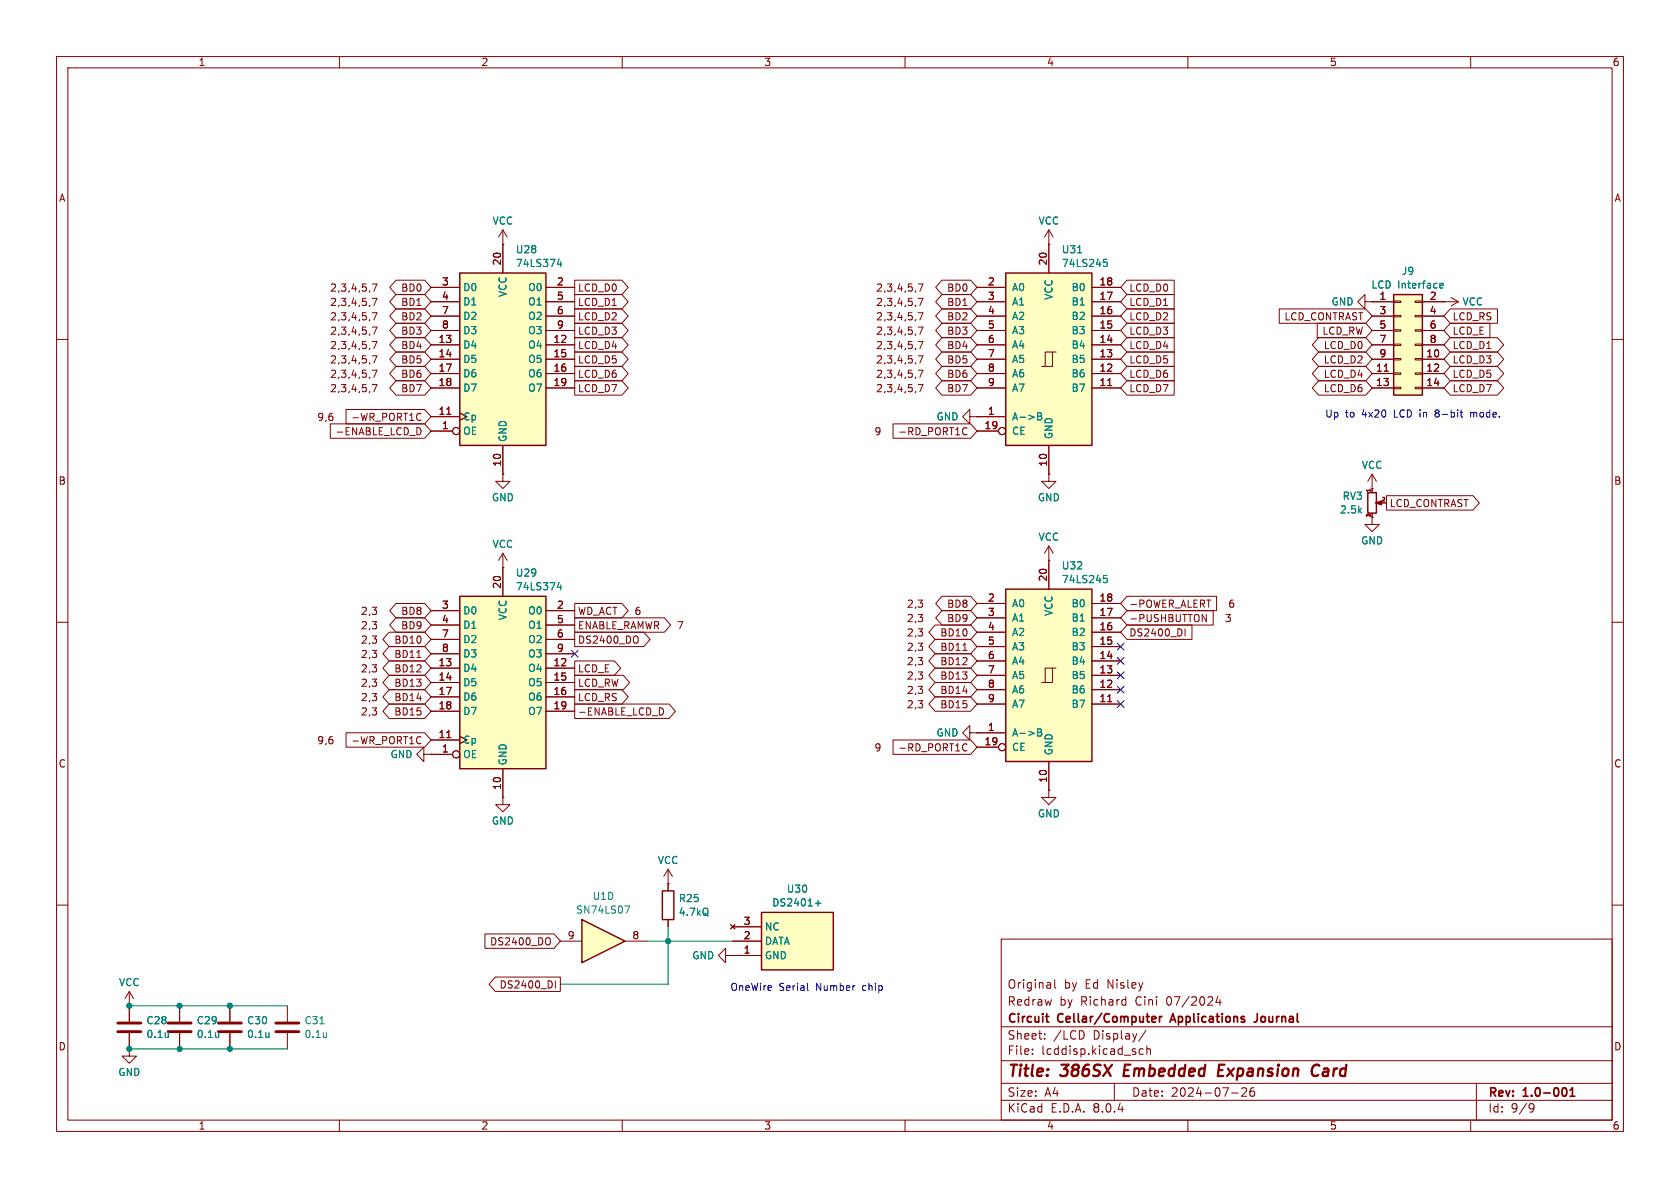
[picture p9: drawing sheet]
<svg xmlns="http://www.w3.org/2000/svg" width="297mm" height="210mm" viewBox="0 0 297 210" stroke-linecap="round" stroke-linejoin="round" font-family="sans-serif">
<g fill="none" stroke="#840000" stroke-width=".18">
<path d="M10 10h277v190h-277zM12 12h273v186h-273zM60 10v2M110 10v2M160 10v2M210 10v2M260 10v2M10 60h2M241.3 53.3v-1.2l-1.3 1.2 1.3 1.3v-1.3h1.3M242.6 53.3h.1M285 60h2M171.4 73.7v-1.3l-1.2 1.3 1.2 1.2v-1.2h1.3"/>
<path d="M172.7 73.7h.1M242.2 86.5v.4M242.6 86.4h.1M242.6 83.8l-.8 1.3M242.6 83.8v3.2M242.6 90.8v.6M242.6 83.8l.7 1.3M244.1 88.9h1M10 110h2M285 110h2M10 160h2M285 160h2"/>
<path d="M177 166h108v32h-108zM186.5 173.2v1.3l.2 .2M198.9 176.7l.1 .1M199 176.2v1.5M199 177.6l-.1 .1M215.3 176.1l-.3 1.1h.9M215.7 176.7v1M60 198v2M110 198v2M160 198v2M177 194.5h108M177 191.5h108"/>
<path d="M177 187.5h108M177 181.5h108M182.5 186.3v.1M182.5 185.5v.1M184.7 183.6v.1M184.7 182.8v.1M191.6 182.6v.7M197 191.5v3M202.1 185.5l-.4-.1-.3 .3v.4l.1 .2h.6M202.6 182.1l-1.3 2M202.7 185.5l.3-.1 .3 .1 .1 .9M202.7 184.9v1.5"/>
<path d="M210 198v2M217.7 193.2h1.2M220.3 192.4v.5l-.8 .9h.9M221.2 192.4a1.17 1.17 0 0 0-.1 1.3h.6l.1-.5-.3-.3h-.3l-.2 .3M260 198v2M261 191.5v6.5M270.6 195.1l.5 .1a.99 .99 0 0 1-.4 1.4h-.2M271.2 195.7l-.3 .3h-.3"/>
</g>
<path d="M184.8 179.7h.6M203.8 179.7l.5 .1v.2l-.7 .2M205 179.7v1M205.4 179.7l-.3 .1-.1 .2M207.3 179.2l-.5 1.5M222.3 179.2v1.1a.48 .48 0 0 1-.6 .4M185.3 180.7h.1M204.3 180.6l-.5 .1M207 180.3h.7M276.8 192.4l.2 .5-.2 .8M277.6 193.8h.8M277.6 192.7l.4-.4v1.5" fill="none" stroke="#840000" stroke-width=".3"/>
<path d="M198.9 188.2l-.3 2h1M215.4 189.2h.7M216.5 188.2h-.9l-.3 2h1M232 189.9a.67 .67 0 0 0 1 .1M233.2 188.4a.73 .73 0 0 0-1.1 .3" fill="none" stroke="#840000" stroke-width=".4"/>
<path d="M243.2 88.9l1-.4v.8l-1-.4h.3z" fill="#840000" stroke="#840000" stroke-width=".18"/>
<path d="M241.8 87.1h1.5v3.6h-1.5z" fill="none" stroke="#840000" stroke-width=".25"/>
<path d="M246.4 52.1h5.1v17.8h-5.1z" fill="#ffffc2"/>
<g fill="none" stroke="#840000" stroke-width=".18">
<path d="M185.4 43.2h.1M185.4 40.6l-.7 1.3M185.4 40.6v2.6M185.4 40.6l.8 1.3M242.6 53.3h3.8M242.6 55.9h3.8M242.6 58.4h3.8M246.4 58.3h1.2v.2h-1.2zM246.4 55.8h1.2v.2h-1.2zM246.4 53.2h1.2v.3h-1.2zM250.2 58.3h1.3v.2h-1.3zM250.2 55.8h1.3v.2h-1.3z"/>
<path d="M250.2 53.2h1.3v.3h-1.3zM251.5 53.3h6.3M251.5 55.9h3.8M251.5 58.4h3.8M255.3 53.3h.1M256.5 52.6l1.3 .7M257.8 53.3l-1.3 .8M242.6 63.5h3.8M242.6 66h3.8M242.6 68.6h3.8M242.6 61h3.8M244.7 65.6h.7"/>
<path d="M246.4 68.5h1.2v.2h-1.2zM246.4 65.9h1.2v.3h-1.2zM246.4 63.4h1.2v.2h-1.2zM246.4 60.8h1.2v.3h-1.2zM250.2 68.5h1.3v.2h-1.3zM250.2 65.9h1.3v.3h-1.3zM250.2 63.4h1.3v.2h-1.3zM250.2 60.8h1.3v.3h-1.3zM251.5 63.5h3.8M251.5 66h3.8M251.5 68.6h3.8M251.5 61h3.8"/>
</g>
<path d="M246.4 52.1h5.1v17.8h-5.1z" fill="none" stroke="#840000" stroke-width=".25"/>
<path d="M254.5 50.5l.6-.1v-.3h-.4l-.2 .2 .1 .6h.5" fill="none" stroke="#008484" stroke-width=".18"/>
<path d="M177.8 48.3h15.2v30.4h-15.2z" fill="#ffffc2"/>
<g fill="none" stroke="#840000" stroke-width=".18">
<path d="M172.7 58.4h5.1M172.7 55.9h5.1M172.7 53.3h5.1M172.7 50.8h5.1M185.4 43.2v5.1M193 58.4h5.1M193 55.9h5.1M193 53.3h5.1M193 50.8h5.1M172.7 73.7h5.1M172.7 68.6h5.1M172.7 66h5.1"/>
<path d="M172.7 63.5h5.1M172.7 61h5.1M172.7 76.2h3.8M185.4 78.7v5.1M186.1 62.2h-1.3v2.6M186.7 62.2h-.6v2.6h-2M193 68.6h5.1M193 66h5.1M193 63.5h5.1M193 61h5.1M195.8 68.2h.7"/>
<circle cx="177.2" cy="76.2" r=".63"/>
</g>
<path d="M177.8 48.3h15.2v30.4h-15.2z" fill="none" stroke="#840000" stroke-width=".25"/>
<path d="M190.5 44.7h.7M195.1 45.8h.6M195.2 46.3h.3l.3 .3-.2 .5h-.4M183.5 73h.4l.2 .2-.2 .4 .2 .1 .1 .3-.3 .2h-.4zM183.5 73.6h.4" fill="none" stroke="#008484" stroke-width=".18"/>
<path d="M81.3 48.3h15.2v30.4h-15.2z" fill="#ffffc2"/>
<path d="M81.3 48.3h15.2v30.4h-15.2z" fill="none" stroke="#840000" stroke-width=".25"/>
<g fill="none" stroke="#840000" stroke-width=".18">
<path d="M76.2 50.8h5.1M76.2 53.3h5.1M76.2 55.9h5.1M76.2 58.4h5.1M88.9 43.2v5.1M96.5 50.8h5.1M96.5 53.3h5.1M96.5 55.9h5.1M96.5 58.4h5.1M76.2 76.2h3.8M76.2 73.7h5.1M76.2 61h5.1"/>
<path d="M76.2 63.5h5.1M76.2 66h5.1M76.2 68.6h5.1M79 73.2h.7M88.9 78.7v5.1M96.5 61h5.1M96.5 63.5h5.1M96.5 66h5.1M96.5 68.6h5.1M88.9 83.8v1.3h1.3l-1.3 1.3-1.3-1.3h1.3M88.9 83.8h.1"/>
<circle cx="80.6" cy="76.2" r=".63"/>
</g>
<path d="M98.8 45.8l-.3 .9h.8M99.1 46.3v.8" fill="none" stroke="#008484" stroke-width=".18"/>
<path d="M102.9 162.6l7.6 3.8-7.6 3.8z" fill="#ffffc2"/>
<path d="M102.9 162.6l7.6 3.8-7.6 3.8z" fill="none" stroke="#840000" stroke-width=".25"/>
<g fill="none" stroke="#840000" stroke-width=".18">
<path d="M88.9 43.2h.1M88.9 40.6l-.8 1.3M88.9 40.6v2.6M88.9 40.6l.8 1.3M88.9 97.8v2.5M88.9 97.8l-.8 1.3M88.9 97.8l.8 1.3M185.4 99.1h.1M185.4 83.8v1.3h1.3l-1.3 1.3-1.3-1.3h1.3M185.4 83.8h.1M185.4 96.5l-.7 1.3M185.4 96.5v2.6"/>
<path d="M185.4 96.5l.8 1.3M242.6 91.4v1.3h1.2l-1.2 1.3-1.3-1.3h1.3M88.9 100.3h.1M31.7 177.8v2.8M40.6 177.8v2.8M50.8 177.8v2.8M99.1 166.4h3.8M110.5 166.4h3.8M31.7 182.6v2.8M40.6 182.6v2.8M50.8 182.6v2.8"/>
</g>
<path d="M110.5 160.1h.8l-.5 1.3M38.7 182.6v.8M38.7 183.3h-.1M47.5 182.6v.8M47.5 183.3h.1M56.6 181h.7M57.7 182.6v.8M57.7 183.3h-.1" fill="none" stroke="#008484" stroke-width=".18"/>
<path d="M29.7 182.4h4.1M29.7 180.8h4.1M38.6 182.4h4.1M38.6 180.8h4.1M48.8 182.4h4M48.8 180.8h4" fill="none" stroke="#840000" stroke-width=".51"/>
<path d="M177.8 104.1h15.2v30.5h-15.2z" fill="#ffffc2"/>
<g fill="none" stroke="#840000" stroke-width=".18">
<path d="M185.4 99.1v5M172.7 119.4h5.1M172.7 116.8h5.1M172.7 114.3h5.1M172.7 111.8h5.1M172.7 109.2h5.1M172.7 106.7h5.1M186.1 118.1h-1.3v2.6M186.7 118.1h-.6v2.6h-2M193 119.4h5.1M193 116.8h5.1M193 114.3h5.1"/>
<path d="M193 111.8h5.1M193 109.2h5.1M193 106.7h5.1M171.4 129.5v-1.2l-1.2 1.2 1.2 1.3v-1.3h1.3M172.7 129.5h.1M172.7 129.5h5.1M172.7 124.5h5.1M172.7 121.9h5.1M172.7 132.1h3.8M185.4 134.6v5.1M193 124.5h5.1M193 121.9h5.1"/>
<path d="M195.8 124h.7M118.1 156.2v1.3M118.1 162.6v1.2M128.3 168.9v-1.3l-1.3 1.3 1.3 1.3v-1.3h1.2M129.5 168.9h.1"/>
<circle cx="177.2" cy="132.1" r=".63"/>
</g>
<path d="M177.8 104.1h15.2v30.5h-15.2zM117.1 157.5h2v5.1h-2z" fill="none" stroke="#840000" stroke-width=".25"/>
<path d="M195.1 101.7h.6M195.2 102.2h.3l.3 .3-.2 .4-.4 .1M183.5 128.8h.4l.2 .3-.2 .4 .2 .1 .1 .3-.3 .2h-.4zM183.5 129.5h.4M125.1 161.9h.1" fill="none" stroke="#008484" stroke-width=".18"/>
<path d="M134.6 161.3h12.7v10.2h-12.7z" fill="#ffffc2"/>
<path d="M134.6 161.3h12.7v10.2h-12.7z" fill="none" stroke="#840000" stroke-width=".25"/>
<g fill="none" stroke="#840000" stroke-width=".18">
<path d="M185.4 139.7v1.3h1.3l-1.3 1.2-1.3-1.2h1.3M185.4 139.7h.1M88.9 141v1.2h1.3l-1.3 1.3-1.3-1.3h1.3M88.9 141h.1M118.1 156.2h.1M118.1 153.7l-.8 1.2M118.1 153.7v2.5M118.1 153.7l.8 1.2M129.2 163.4l.7 .8M129.5 168.9h5.1M129.5 166.4h5.1M129.5 163.8h5.1"/>
<path d="M129.9 163.4l-.7 .8M22.9 185.4v1.3h1.2l-1.2 1.3-1.3-1.3h1.3M22.9 185.4h.1"/>
</g>
<path d="M144.1 159.7h1M144.6 159.2v.9" fill="none" stroke="#008484" stroke-width=".18"/>
<path d="M81.3 105.4h15.2v30.5h-15.2z" fill="#ffffc2"/>
<path d="M81.3 105.4h15.2v30.5h-15.2z" fill="none" stroke="#840000" stroke-width=".25"/>
<g fill="none" stroke="#840000" stroke-width=".18">
<path d="M65.8 55.3h.8l-.5 1.3M65.8 57.8h.8l-.5 1.3M65.8 52.7h.8l-.5 1.3M65.8 50.2h.8l-.5 1.3M70 59.7h5.1l1.1 1.3-1.1 1.2h-5.1l-1.1-1.2zM70 57.1h5.1l1.1 1.3-1.1 1.3h-5.1l-1.1-1.3zM70 54.6h5.1l1.1 1.3-1.1 1.3h-5.1l-1.1-1.3zM70 52.1h5.1l1.1 1.2-1.1 1.3h-5.1l-1.1-1.3zM70 49.5h5.1l1.1 1.3-1.1 1.3h-5.1l-1.1-1.3zM76.2 50.8h5.1M76.2 53.3h5.1M76.2 55.9h5.1"/>
<path d="M76.2 58.4h5.1M88.9 43.2h.1M88.9 43.2v5.1M96.5 50.8h5.1M96.5 53.3h5.1M96.5 55.9h5.1M96.5 58.4h5.1M101.6 59.7h8.3l1.2 1.3-1.2 1.2h-8.3zM101.6 54.6h8.3l1.2 1.3-1.2 1.3h-8.3zM101.6 52.1h8.3l1.2 1.2-1.2 1.3h-8.3zM101.6 49.5h8.3l1.2 1.3-1.2 1.3h-8.3zM101.6 57.1h8.3l1.2 1.3-1.2 1.3h-8.3z"/>
<path d="M162.3 55.3h.9l-.6 1.3M162.3 57.8h.9l-.6 1.3M162.3 52.7h.9l-.6 1.3M162.3 50.2h.9l-.6 1.3M166.5 54.6h5.1l1.1 1.3-1.1 1.3h-5.1l-1.1-1.3zM166.5 59.7h5.1l1.1 1.3-1.1 1.2h-5.1l-1.1-1.2zM166.5 57.1h5.1l1.1 1.3-1.1 1.3h-5.1l-1.1-1.3zM166.5 49.5h5.1l1.1 1.3-1.1 1.3h-5.1l-1.1-1.3zM166.5 52.1h5.1l1.1 1.2-1.1 1.3h-5.1l-1.1-1.3zM172.7 50.8h5.1M172.7 53.3h5.1M172.7 55.9h5.1"/>
<path d="M172.7 58.4h5.1M185.4 43.2h.1M185.4 43.2v5.1M193 50.8h5.1M193 53.3h5.1M193 55.9h5.1M193 58.4h5.1M199.2 57.1h8.4v2.6h-8.4l-1.1-1.3zM199.2 54.6h8.4v2.6h-8.4l-1.1-1.3zM199.2 59.7h8.4v2.5h-8.4l-1.1-1.2zM199.2 49.5h8.4v2.6h-8.4l-1.1-1.3zM199.2 52.1h8.4v2.5h-8.4l-1.1-1.3z"/>
<path d="M226.2 54.6h15.3l1.1 1.3-1.1 1.3h-15.3zM232.9 57.1h8.6l1.1 1.3-1.1 1.3h-8.6zM233.1 59.7h8.4l1.1 1.3-1.1 1.2h-8.4l-1.1-1.2zM242.6 53.3h.1M242.6 53.3h3.8M242.6 55.9h3.8M242.6 58.4h3.8M251.5 53.3h3.8M251.5 55.9h3.8M251.5 58.4h3.8M255.3 53.3h.1M256.4 59.7h8.3l1.1 1.3-1.1 1.2h-8.3l-1.1-1.2z"/>
<path d="M256.4 57.1h7v2.6h-7l-1.1-1.3zM256.4 54.6h8.3v2.6h-8.3l-1.1-1.3zM58.4 74.9h16.7l1.1 1.3-1.1 1.3h-16.7zM61.2 72.4h13.9l1.1 1.3-1.1 1.2h-13.9zM65.8 62.9h.8l-.5 1.3M65.8 60.4h.8l-.5 1.2M65.8 65.4h.8l-.5 1.3M65.8 68h.8l-.5 1.3M70 67.3h5.1l1.1 1.3-1.1 1.3h-5.1l-1.1-1.3zM70 64.8h5.1l1.1 1.2-1.1 1.3h-5.1l-1.1-1.3zM70 62.2h5.1l1.1 1.3-1.1 1.3h-5.1l-1.1-1.3zM74 75.6a.68 .68 0 0 1 .4 .6 .68 .68 0 0 1-.4 .7"/>
<path d="M74.2 73.1l.2 .1M74.4 74.2l-.2 .1M76.2 76.2h3.8M76.2 73.7h5.1M76.2 61h5.1M76.2 63.5h5.1M76.2 66h5.1M76.2 68.6h5.1M79 73.2h.7M88.9 78.7v5.1M96.5 61h5.1M96.5 63.5h5.1"/>
<path d="M96.5 66h5.1M96.5 68.6h5.1M101.6 64.8h8.3l1.2 1.2-1.2 1.3h-8.3zM101.6 62.2h8.3l1.2 1.3-1.2 1.3h-8.3zM101.6 67.3h8.3l1.2 1.3-1.2 1.3h-8.3zM157.9 74.9h13.7l1.1 1.3-1.1 1.3h-13.7zM162.3 62.9h.9l-.6 1.3M162.3 60.4h.9l-.6 1.2M162.3 65.4h.9l-.6 1.3M162.3 68h.9l-.6 1.3M166.5 62.2h5.1l1.1 1.3-1.1 1.3h-5.1l-1.1-1.3zM166.5 64.8h5.1l1.1 1.2-1.1 1.3h-5.1l-1.1-1.3z"/>
<path d="M166.5 67.3h5.1l1.1 1.3-1.1 1.3h-5.1l-1.1-1.3zM170.4 75.7l.3-.1 .2 .1M170.9 76.7l-.2 .2-.3-.1M172.7 73.7h.1M172.7 76.2h3.8M172.7 73.7h5.1M172.7 61h5.1M172.7 63.5h5.1M172.7 66h5.1M172.7 68.6h5.1M185.4 78.7v5.1M193 61h5.1"/>
<path d="M193 63.5h5.1M193 66h5.1M193 68.6h5.1M195.8 68.2h.7M199.2 67.3h8.4v2.6h-8.4l-1.1-1.3zM199.2 62.2h8.4v2.6h-8.4l-1.1-1.3zM199.2 64.8h8.4v2.5h-8.4l-1.1-1.3zM233.1 67.3h8.4l1.1 1.3-1.1 1.3h-8.4l-1.1-1.3zM233.1 64.8h8.4l1.1 1.2-1.1 1.3h-8.4l-1.1-1.3zM233.1 62.2h8.4l1.1 1.3-1.1 1.3h-8.4l-1.1-1.3zM242.6 61h3.8M242.6 63.5h3.8"/>
<path d="M242.6 66h3.8M242.6 68.6h3.8M244.7 65.6h.7M251.5 61h3.8M251.5 63.5h3.8M251.5 66h3.8M251.5 68.6h3.8M256.4 62.2h8.3l1.1 1.3-1.1 1.3h-8.3l-1.1-1.3zM256.4 64.8h8.3l1.1 1.2-1.1 1.3h-8.3l-1.1-1.3zM256.4 67.3h8.3l1.1 1.3-1.1 1.3h-8.3l-1.1-1.3zM88.9 83.8h.1M185.4 83.8h.1"/>
<path d="M185.4 99.1h.1M185.4 99.1v5M242.2 86.5v.4M242.6 86.4h.1M242.6 86.4v.6M242.6 90.8v.6M244.1 88.9h1M245.1 87.6h15.3l1.1 1.3-1.1 1.3h-15.3zM68.8 116.8h6.3l1.1 1.3-1.1 1.3h-6.3l-1.1-1.3zM68.8 119.4h6.3l1.1 1.3-1.1 1.2h-6.3l-1.1-1.2zM68.8 114.3h6.3l1.1 1.3-1.1 1.2h-6.3l-1.1-1.2zM68.8 111.8h6.3l1.1 1.2-1.1 1.3h-6.3l-1.1-1.3z"/>
<path d="M70 106.7h5.1l1.1 1.3-1.1 1.2h-5.1l-1.1-1.2zM70 109.2h5.1l1.1 1.3-1.1 1.3h-5.1l-1.1-1.3zM73.7 116.2h.7M76.2 118.1h5.1M76.2 108h5.1M76.2 110.5h5.1M76.2 113h5.1M76.2 115.6h5.1M88.9 100.3h.1M88.9 100.3v5.1M96.5 118.1h5.1M96.5 108h5.1"/>
<path d="M96.5 110.5h5.1M96.5 113h5.1M96.5 115.6h5.1M101.6 119.4h8.6l1.1 1.3-1.1 1.2h-8.6zM101.6 116.8h7l1.1 1.3-1.1 1.3h-7zM101.6 111.8h12.2l1.1 1.2-1.1 1.3h-12.2zM101.6 109.2h15.8l1.2 1.3-1.2 1.3h-15.8zM101.6 106.7h8.3l1.2 1.3-1.2 1.2h-8.3zM112.6 112.5a.9 .9 0 0 1 0 1.1M165.3 110.5h6.3l1.1 1.3-1.1 1.2h-6.3l-1.1-1.2zM165.3 118.1h6.3l1.1 1.3-1.1 1.3h-6.3l-1.1-1.3zM165.3 115.6h6.3l1.1 1.2-1.1 1.3h-6.3l-1.1-1.3z"/>
<path d="M165.3 113h6.3l1.1 1.3-1.1 1.3h-6.3l-1.1-1.3zM166.5 107.9h5.1l1.1 1.3-1.1 1.3h-5.1l-1.1-1.3zM166.5 105.4h5.1l1.1 1.3-1.1 1.3h-5.1l-1.1-1.3zM170.2 115h.7M172.7 119.4h5.1M172.7 116.8h5.1M172.7 114.3h5.1M172.7 111.8h5.1M172.7 109.2h5.1M172.7 106.7h5.1M193 119.4h5.1M193 116.8h5.1"/>
<path d="M193 114.3h5.1M193 111.8h5.1M193 109.2h5.1M193 106.7h5.1M199.2 110.5h11.5v2.5h-11.5l-1.1-1.2zM199.2 107.9h15.3v2.6h-15.3l-1.1-1.3zM199.2 105.4h15.9v2.6h-15.9l-1.1-1.3zM209.5 111.2v1.2M212.5 108.6l.8 1.3v-1.3M61.2 129.5h13.9l1.1 1.3-1.1 1.3h-13.9zM68.8 121.9h6.3l1.1 1.3-1.1 1.3h-6.3l-1.1-1.3zM68.8 124.5h6.3l1.1 1.2-1.1 1.3h-6.3l-1.1-1.3z"/>
<path d="M74.2 130.2l.2 .1M74.4 131.4l-.2 .1M74.9 133.4v-1.3l-1.2 1.3 1.2 1.2v-1.2h1.3M76.2 133.4h.1M76.2 133.4h3.8M76.2 130.8h5.1M76.2 120.7h5.1M76.2 123.2h5.1M76.2 125.7h5.1M79 130.4h.7M88.9 135.9v5.1M96.5 120.7h5.1"/>
<path d="M96.5 123.2h5.1M96.5 125.7h5.1M101.6 121.9h8.3l1.2 1.3-1.2 1.3h-8.3zM101.6 124.5h16.7l1.1 1.2-1.1 1.3h-16.7zM116.9 125.1a.68 .68 0 0 1 .4 .7 .68 .68 0 0 1-.4 .6M157.9 130.8h13.7l1.1 1.3-1.1 1.3h-13.7zM165.3 120.6h6.3l1.1 1.3-1.1 1.3h-6.3l-1.1-1.3zM165.3 123.2h6.3l1.1 1.3-1.1 1.2h-6.3l-1.1-1.2zM170.4 131.5h.3l.2 .1M170.9 132.6l-.2 .2-.3-.1M172.7 129.5h.1M172.7 129.5h5.1"/>
<path d="M172.7 124.5h5.1M172.7 121.9h5.1M172.7 132.1h3.8M185.4 139.7h.1M185.4 134.6v5.1M193 124.5h5.1M193 121.9h5.1M195.8 124h.7M88.9 141h.1M118.1 156.2h.1M118.1 156.2v1.3M22.9 177.8h.1"/>
<path d="M22.9 175.3v5.3M22.9 175.3l-.8 1.2M22.9 175.3l.7 1.2M31.7 177.8v2.8M40.6 177.8v2.8M85.7 165.1h12.2l1.2 1.3-1.2 1.2h-12.2zM87.6 172.7h11.5v2.6h-11.5l-1.1-1.3zM97.1 165.8a.9 .9 0 0 1 0 1.2M98.2 173.4v1.3M118.1 162.6v1.2M129.2 163.4l.7 .8M129.5 168.9h.1"/>
<path d="M129.5 168.9h5.1M129.5 166.4h5.1M129.5 163.8h5.1M129.9 163.4l-.7 .8M22.9 185.4h.1M22.9 182.6v2.8M31.7 182.6v2.8M40.6 182.6v2.8"/>
<circle cx="80.6" cy="76.2" r=".63"/>
<circle cx="177.2" cy="76.2" r=".63"/>
<circle cx="80.6" cy="133.3" r=".63"/>
<circle cx="177.2" cy="132.1" r=".63"/>
</g>
<g fill="none" stroke="#008484" stroke-width=".18">
<path d="M98.8 45.8l-.3 .9h.8M99.1 46.3v.8M190.5 44.7h.7M195.1 45.8h.6M195.2 46.3h.3l.3 .3-.2 .5h-.4M254.5 50.5l.6-.1v-.3h-.4l-.2 .2 .1 .6h.5M183.5 73h.4l.2 .2-.2 .4 .2 .1 .1 .3-.3 .2h-.4zM183.5 73.6h.4M98.8 102.9l-.3 .9h.8M99.1 103.4v.9M195.1 101.7h.6M195.2 102.2h.3l.3 .3-.2 .4-.4 .1"/>
<path d="M183.5 128.8h.4l.2 .3-.2 .4 .2 .1 .1 .3-.3 .2h-.4zM183.5 129.5h.4M144.1 159.7h1M144.6 159.2v.9M125.1 161.9h.1M29.8 182.6v.8M29.8 183.3h-.1M38.7 182.6v.8M38.7 183.3h-.1M47.5 182.6v.8M47.5 183.3h.1"/>
</g>
<path d="M20.8 182.4h4.1M20.8 180.8h4.1" fill="none" stroke="#840000" stroke-width=".51"/>
<path d="M253.9 72.5l-.2 .2 .2 .3-.2 .3v.2l.2 .2M258.1 72.9h.5M258.4 73.7h.2M260 72.9v.8M260.4 72.9l-.4 .1M142.7 173.8v1.1l.2 .2" fill="none" stroke="#0000c2" stroke-width=".18"/>
<path d="M22.9 177.8h27.9M114.3 166.4h15.2M118.1 163.8v10.2h-19M22.9 185.4h27.9" fill="none" stroke="#008400" stroke-width=".18"/>
<path d="M101 115l1.2 1.2M102.2 115l-1.2 1.2M197.5 113.7l1.2 1.2M197.5 116.2l1.2 1.2M197.5 118.8l1.2 1.2M198.7 113.7l-1.2 1.2M198.7 116.2l-1.2 1.2M198.7 118.8l-1.2 1.2M197.5 123.9l1.2 1.2M197.5 121.3l1.2 1.2M198.7 123.9l-1.2 1.2M198.7 121.3l-1.2 1.2" fill="none" stroke="#000084" stroke-width=".18"/>
<g fill="#008400" stroke="#008400" stroke-width=".18">
<circle cx="40.6" cy="177.8" r=".46"/>
<circle cx="40.6" cy="185.4" r=".46"/>
<circle cx="118.1" cy="166.4" r=".46"/>
<circle cx="22.9" cy="177.8" r=".46"/>
<circle cx="31.7" cy="177.8" r=".46"/>
<circle cx="22.9" cy="185.4" r=".46"/>
<circle cx="31.7" cy="185.4" r=".46"/>
</g>
<g font-size="2.8" fill="#840000">
<text x="178" y="190.9">Title:</text>
<text x="187.7" y="190.9">386SX</text>
<text x="199.5" y="190.9">Embedded</text>
<text x="217" y="190.9">Expansion</text>
<text x="234.3" y="190.9">Card</text>
</g>
<g font-size="2.1" fill="#840000">
<text x="178" y="178">Redraw</text>
<text x="178" y="175">Original</text>
<text x="187.3" y="178">by</text>
<text x="188.1" y="175">by</text>
<text x="191.1" y="178">Richard</text>
<text x="191.9" y="175">Ed Nisley</text>
<text x="200.9" y="178">Cini</text>
<text x="206.5" y="178">07/2024</text>
<text x="178" y="184">Sheet:</text>
<text x="178" y="181.2">Circuit</text>
<text x="186.2" y="184">/LCD</text>
<text x="187.1" y="181.2">Cellar/Computer</text>
<text x="193.3" y="184">Display/</text>
<text x="207.7" y="181.2">Applications</text>
<text x="223.1" y="181.2">Journal</text>
<text x="178" y="186.7">File:</text>
<text x="184.1" y="186.7">lcddisp.kicad_sch</text>
<text x="178" y="196.9">KiCad</text>
<text x="178" y="194.1">Size:</text>
<text x="184.7" y="194.1">A4</text>
<text x="185.7" y="196.9">E.D.A.</text>
<text x="193.3" y="196.9">8.0.4</text>
<text x="200" y="194.1">Date:</text>
<text x="207" y="194.1">2024-07-26</text>
<text x="263" y="194.3">Rev:</text>
<text x="263" y="196.9">Id:</text>
<text x="267.1" y="196.9">9/9</text>
<text x="269.4" y="194.3">1.0-001</text>
</g>
<g font-size="1.8" fill="#840000">
<text x="35" y="11.9">1</text>
<text x="85" y="11.9">2</text>
<text x="135" y="11.9">3</text>
<text x="185" y="11.9">4</text>
<text x="235" y="11.9">5</text>
<text x="285" y="11.9">6</text>
<text x="10.3" y="35.9">A</text>
<text x="285.3" y="35.9">A</text>
<text x="88.6" y="47" transform="rotate(-90 88.6 47)">20</text>
<text x="185.2" y="47" transform="rotate(-90 185.2 47)">20</text>
<text x="58.3" y="51.8">2,3,4,5,7</text>
<text x="70.8" y="51.8">BD0</text>
<text x="78" y="50.5">3</text>
<text x="78" y="53.1">4</text>
<text x="98.4" y="50.5">2</text>
<text x="98.4" y="53.1">5</text>
<text x="102.1" y="51.8">LCD_D0</text>
<text x="154.8" y="51.8">2,3,4,5,7</text>
<text x="167.3" y="51.8">BD0</text>
<text x="174.6" y="50.5">2</text>
<text x="174.6" y="53.1">3</text>
<text x="194.3" y="53.1">17</text>
<text x="194.3" y="50.5">18</text>
<text x="199.5" y="51.8">LCD_D0</text>
<text x="243.8" y="53.1">1</text>
<text x="252.7" y="53.1">2</text>
<text x="58.3" y="59.4">2,3,4,5,7</text>
<text x="58.3" y="56.8">2,3,4,5,7</text>
<text x="58.3" y="54.3">2,3,4,5,7</text>
<text x="70.8" y="59.4">BD3</text>
<text x="70.8" y="56.8">BD2</text>
<text x="70.8" y="54.3">BD1</text>
<text x="78" y="55.6">7</text>
<text x="78" y="58.2">8</text>
<text x="98.4" y="55.6">6</text>
<text x="98.4" y="58.2">9</text>
<text x="102.1" y="56.8">LCD_D2</text>
<text x="102.1" y="54.3">LCD_D1</text>
<text x="102.1" y="59.4">LCD_D3</text>
<text x="154.8" y="56.8">2,3,4,5,7</text>
<text x="154.8" y="59.4">2,3,4,5,7</text>
<text x="154.8" y="54.3">2,3,4,5,7</text>
<text x="167.3" y="56.8">BD2</text>
<text x="167.3" y="59.4">BD3</text>
<text x="167.3" y="54.3">BD1</text>
<text x="174.6" y="55.6">4</text>
<text x="174.6" y="58.2">5</text>
<text x="194.3" y="58.2">15</text>
<text x="194.3" y="55.6">16</text>
<text x="199.5" y="59.4">LCD_D3</text>
<text x="199.5" y="56.8">LCD_D2</text>
<text x="199.5" y="54.3">LCD_D1</text>
<text x="227" y="56.8">LCD_CONTRAST</text>
<text x="233.7" y="59.4">LCD_RW</text>
<text x="243.8" y="55.6">3</text>
<text x="243.8" y="58.2">5</text>
<text x="252.7" y="55.6">4</text>
<text x="252.7" y="58.2">6</text>
<text x="256.7" y="59.4">LCD_E</text>
<text x="256.7" y="56.8">LCD_RS</text>
<text x="58.3" y="64.5">2,3,4,5,7</text>
<text x="58.3" y="61.9">2,3,4,5,7</text>
<text x="70.8" y="64.5">BD5</text>
<text x="70.8" y="61.9">BD4</text>
<text x="77.4" y="60.7">13</text>
<text x="77.4" y="63.2">14</text>
<text x="77.4" y="65.8">17</text>
<text x="97.7" y="60.7">12</text>
<text x="97.7" y="63.2">15</text>
<text x="97.7" y="65.8">16</text>
<text x="102.1" y="61.9">LCD_D4</text>
<text x="102.1" y="64.5">LCD_D5</text>
<text x="154.8" y="64.5">2,3,4,5,7</text>
<text x="154.8" y="61.9">2,3,4,5,7</text>
<text x="167.3" y="64.5">BD5</text>
<text x="167.3" y="61.9">BD4</text>
<text x="174.6" y="60.7">6</text>
<text x="174.6" y="63.2">7</text>
<text x="174.6" y="65.8">8</text>
<text x="194.3" y="65.8">12</text>
<text x="194.3" y="63.2">13</text>
<text x="194.3" y="60.7">14</text>
<text x="199.5" y="61.9">LCD_D4</text>
<text x="199.5" y="64.5">LCD_D5</text>
<text x="233.9" y="61.9">LCD_D0</text>
<text x="233.9" y="64.5">LCD_D2</text>
<text x="243.2" y="65.8">11</text>
<text x="243.8" y="60.7">7</text>
<text x="243.8" y="63.2">9</text>
<text x="252.1" y="63.2">10</text>
<text x="252.1" y="65.8">12</text>
<text x="252.7" y="60.7">8</text>
<text x="256.7" y="61.9">LCD_D1</text>
<text x="256.7" y="64.5">LCD_D3</text>
<text x="58.3" y="69.5">2,3,4,5,7</text>
<text x="58.3" y="67">2,3,4,5,7</text>
<text x="70.8" y="69.5">BD7</text>
<text x="70.8" y="67">BD6</text>
<text x="77.4" y="68.3">18</text>
<text x="97.7" y="68.3">19</text>
<text x="102.1" y="67">LCD_D6</text>
<text x="102.1" y="69.5">LCD_D7</text>
<text x="154.8" y="67">2,3,4,5,7</text>
<text x="154.8" y="69.5">2,3,4,5,7</text>
<text x="167.3" y="67">BD6</text>
<text x="167.3" y="69.5">BD7</text>
<text x="174.6" y="68.3">9</text>
<text x="194.3" y="68.3">11</text>
<text x="199.5" y="69.5">LCD_D7</text>
<text x="199.5" y="67">LCD_D6</text>
<text x="233.9" y="69.5">LCD_D6</text>
<text x="233.9" y="67">LCD_D4</text>
<text x="243.2" y="68.3">13</text>
<text x="252.1" y="68.3">14</text>
<text x="256.7" y="67">LCD_D5</text>
<text x="256.7" y="69.5">LCD_D7</text>
<text x="56" y="74.6">9,6</text>
<text x="59.2" y="77.2">-ENABLE_LCD_D</text>
<text x="62" y="74.6">-WR_PORT1C</text>
<text x="77.4" y="73.4">11</text>
<text x="78" y="75.9">1</text>
<text x="154.5" y="77.2">9</text>
<text x="158.7" y="77.2">-RD_PORT1C</text>
<text x="173.9" y="75.9">19</text>
<text x="174.6" y="73.4">1</text>
<text x="88.6" y="82.6" transform="rotate(-90 88.6 82.6)">10</text>
<text x="185.2" y="82.6" transform="rotate(-90 185.2 82.6)">10</text>
<text x="10.3" y="85.9">B</text>
<text x="245.6" y="89.9">LCD_CONTRAST</text>
<text x="285.3" y="85.9">B</text>
<text x="78" y="107.7">3</text>
<text x="88.6" y="104.2" transform="rotate(-90 88.6 104.2)">20</text>
<text x="98.4" y="107.7">2</text>
<text x="160.2" y="107.6">2,3</text>
<text x="167.3" y="107.6">BD8</text>
<text x="174.6" y="106.4">2</text>
<text x="185.2" y="102.9" transform="rotate(-90 185.2 102.9)">20</text>
<text x="194.3" y="106.4">18</text>
<text x="199.5" y="107.6">-POWER_ALERT</text>
<text x="217" y="107.6">6</text>
<text x="63.7" y="114">2,3</text>
<text x="63.7" y="108.9">2,3</text>
<text x="63.7" y="111.4">2,3</text>
<text x="69.6" y="114">BD10</text>
<text x="70.8" y="108.9">BD8</text>
<text x="70.8" y="111.4">BD9</text>
<text x="78" y="110.2">4</text>
<text x="78" y="112.8">7</text>
<text x="98.4" y="110.2">5</text>
<text x="98.4" y="112.8">6</text>
<text x="102.1" y="114">DS2400_DO</text>
<text x="102.1" y="111.4">ENABLE_RAMWR</text>
<text x="102.1" y="108.9">WD_ACT</text>
<text x="112.1" y="108.9">6</text>
<text x="119.6" y="111.4">7</text>
<text x="160.2" y="112.7">2,3</text>
<text x="160.2" y="110.2">2,3</text>
<text x="166.1" y="112.7">BD10</text>
<text x="167.3" y="110.2">BD9</text>
<text x="174.6" y="109">3</text>
<text x="174.6" y="111.5">4</text>
<text x="194.3" y="111.5">16</text>
<text x="194.3" y="109">17</text>
<text x="199.5" y="112.7">DS2400_DI</text>
<text x="199.5" y="110.2">-PUSHBUTTON</text>
<text x="216.4" y="110.2">3</text>
<text x="63.7" y="119.1">2,3</text>
<text x="63.7" y="116.5">2,3</text>
<text x="69.6" y="119.1">BD12</text>
<text x="69.6" y="116.5">BD11</text>
<text x="77.4" y="117.9">13</text>
<text x="78" y="115.3">8</text>
<text x="97.7" y="117.9">12</text>
<text x="98.4" y="115.3">9</text>
<text x="102.1" y="119.1">LCD_E</text>
<text x="160.2" y="117.8">2,3</text>
<text x="160.2" y="115.3">2,3</text>
<text x="166.1" y="117.8">BD12</text>
<text x="166.1" y="115.3">BD11</text>
<text x="174.6" y="114">5</text>
<text x="174.6" y="116.6">6</text>
<text x="174.6" y="119.1">7</text>
<text x="194.3" y="119.1">13</text>
<text x="194.3" y="116.6">14</text>
<text x="194.3" y="114">15</text>
<text x="63.7" y="121.6">2,3</text>
<text x="63.7" y="124.1">2,3</text>
<text x="69.6" y="121.6">BD13</text>
<text x="69.6" y="124.1">BD14</text>
<text x="77.4" y="120.4">14</text>
<text x="77.4" y="122.9">17</text>
<text x="77.4" y="125.5">18</text>
<text x="97.7" y="120.4">15</text>
<text x="97.7" y="122.9">16</text>
<text x="97.7" y="125.5">19</text>
<text x="102.1" y="121.6">LCD_RW</text>
<text x="102.1" y="124.1">LCD_RS</text>
<text x="160.2" y="122.9">2,3</text>
<text x="160.2" y="125.4">2,3</text>
<text x="160.2" y="120.3">2,3</text>
<text x="166.1" y="122.9">BD14</text>
<text x="166.1" y="125.4">BD15</text>
<text x="166.1" y="120.3">BD13</text>
<text x="174.6" y="121.7">8</text>
<text x="174.6" y="124.2">9</text>
<text x="194.3" y="124.2">11</text>
<text x="194.3" y="121.7">12</text>
<text x="56" y="131.8">9,6</text>
<text x="62" y="131.8">-WR_PORT1C</text>
<text x="63.7" y="126.7">2,3</text>
<text x="69.6" y="126.7">BD15</text>
<text x="77.4" y="130.6">11</text>
<text x="102.1" y="126.7">-ENABLE_LCD_D</text>
<text x="173.9" y="131.8">19</text>
<text x="174.6" y="129.3">1</text>
<text x="10.3" y="135.9">C</text>
<text x="78" y="133.1">1</text>
<text x="154.5" y="133">9</text>
<text x="158.7" y="133">-RD_PORT1C</text>
<text x="285.3" y="135.9">C</text>
<text x="88.6" y="139.7" transform="rotate(-90 88.6 139.7)">10</text>
<text x="185.2" y="138.5" transform="rotate(-90 185.2 138.5)">10</text>
<text x="86.5" y="167.3">DS2400_DO</text>
<text x="100.3" y="166.1">9</text>
<text x="111.7" y="166.1">8</text>
<text x="131.4" y="166.1">2</text>
<text x="131.4" y="163.6">3</text>
<text x="131.4" y="168.7">1</text>
<text x="88.2" y="174.9">DS2400_DI</text>
<text x="10.3" y="185.9">D</text>
<text x="285.3" y="185.9">D</text>
<text x="35" y="199.9">1</text>
<text x="85" y="199.9">2</text>
<text x="135" y="199.9">3</text>
<text x="185" y="199.9">4</text>
<text x="235" y="199.9">5</text>
<text x="285" y="199.9">6</text>
</g>
<g font-size="1.8" fill="#008484">
<text x="87" y="39.9">VCC</text>
<text x="183.5" y="39.9">VCC</text>
<text x="91.1" y="45">U28</text>
<text x="91.1" y="47.4">74LS374</text>
<text x="187.6" y="45">U31</text>
<text x="187.6" y="47.4">74LS245</text>
<text x="81.8" y="51.7">D0</text>
<text x="89.8" y="52.6" transform="rotate(-90 89.8 52.6)">VCC</text>
<text x="93.3" y="51.7">O0</text>
<text x="178.8" y="51.7">A0</text>
<text x="186.3" y="53.1" transform="rotate(-90 186.3 53.1)">VCC</text>
<text x="189.3" y="51.7">B0</text>
<text x="242.3" y="51.2">LCD Interface</text>
<text x="247.7" y="48.8">J9</text>
<text x="81.8" y="54.2">D1</text>
<text x="81.8" y="56.7">D2</text>
<text x="81.8" y="59.3">D3</text>
<text x="93.3" y="54.2">O1</text>
<text x="93.3" y="56.7">O2</text>
<text x="93.3" y="59.3">O3</text>
<text x="178.8" y="54.2">A1</text>
<text x="178.8" y="56.7">A2</text>
<text x="178.8" y="59.3">A3</text>
<text x="189.3" y="59.3">B3</text>
<text x="189.3" y="56.7">B2</text>
<text x="189.3" y="54.2">B1</text>
<text x="235.3" y="54.2">GND</text>
<text x="258.5" y="54.2">VCC</text>
<text x="81.8" y="61.8">D4</text>
<text x="81.8" y="64.4">D5</text>
<text x="93.3" y="61.8">O4</text>
<text x="93.3" y="64.4">O5</text>
<text x="178.8" y="61.8">A4</text>
<text x="178.8" y="64.4">A5</text>
<text x="189.3" y="64.4">B5</text>
<text x="189.3" y="61.8">B4</text>
<text x="81.8" y="66.9">D6</text>
<text x="81.8" y="69.4">D7</text>
<text x="93.3" y="66.9">O6</text>
<text x="93.3" y="69.4">O7</text>
<text x="178.8" y="66.9">A6</text>
<text x="178.8" y="69.4">A7</text>
<text x="189.3" y="69.4">B7</text>
<text x="189.3" y="66.9">B6</text>
<text x="81.8" y="77.1">OE</text>
<text x="81.8" y="74.5">Cp</text>
<text x="165.5" y="74.5">GND</text>
<text x="178.8" y="74.5">A-&gt;B</text>
<text x="178.8" y="77.1">CE</text>
<text x="186.3" y="77.7" transform="rotate(-90 186.3 77.7)">GND</text>
<text x="89.8" y="78.2" transform="rotate(-90 89.8 78.2)">GND</text>
<text x="240.7" y="83.1">VCC</text>
<text x="86.9" y="88.8">GND</text>
<text x="183.4" y="88.8">GND</text>
<text x="237.3" y="88.6">RV3</text>
<text x="183.5" y="95.8">VCC</text>
<text x="236.8" y="91">2.5k</text>
<text x="87" y="97.1">VCC</text>
<text x="187.6" y="100.9">U32</text>
<text x="240.5" y="96.4">GND</text>
<text x="91.1" y="102.1">U29</text>
<text x="91.1" y="104.6">74LS374</text>
<text x="178.8" y="107.5">A0</text>
<text x="187.6" y="103.3">74LS245</text>
<text x="189.3" y="107.5">B0</text>
<text x="81.8" y="108.8">D0</text>
<text x="81.8" y="111.4">D1</text>
<text x="81.8" y="113.9">D2</text>
<text x="89.8" y="109.7" transform="rotate(-90 89.8 109.7)">VCC</text>
<text x="93.3" y="108.8">O0</text>
<text x="93.3" y="111.4">O1</text>
<text x="93.3" y="113.9">O2</text>
<text x="178.8" y="110.1">A1</text>
<text x="178.8" y="112.6">A2</text>
<text x="186.3" y="109" transform="rotate(-90 186.3 109)">VCC</text>
<text x="189.3" y="112.6">B2</text>
<text x="189.3" y="110.1">B1</text>
<text x="81.8" y="119">D4</text>
<text x="81.8" y="116.4">D3</text>
<text x="93.3" y="119">O4</text>
<text x="93.3" y="116.4">O3</text>
<text x="178.8" y="115.2">A3</text>
<text x="178.8" y="117.7">A4</text>
<text x="189.3" y="117.7">B4</text>
<text x="189.3" y="115.2">B3</text>
<text x="81.8" y="121.5">D5</text>
<text x="81.8" y="124.1">D6</text>
<text x="93.3" y="121.5">O5</text>
<text x="93.3" y="124.1">O6</text>
<text x="178.8" y="120.2">A5</text>
<text x="178.8" y="122.8">A6</text>
<text x="178.8" y="125.3">A7</text>
<text x="189.3" y="125.3">B7</text>
<text x="189.3" y="122.8">B6</text>
<text x="189.3" y="120.2">B5</text>
<text x="81.8" y="131.7">Cp</text>
<text x="81.8" y="126.6">D7</text>
<text x="93.3" y="126.6">O7</text>
<text x="165.5" y="130.4">GND</text>
<text x="178.8" y="130.4">A-&gt;B</text>
<text x="68.9" y="134.2">GND</text>
<text x="81.8" y="134.2">OE</text>
<text x="89.8" y="135.4" transform="rotate(-90 89.8 135.4)">GND</text>
<text x="178.8" y="132.9">CE</text>
<text x="186.3" y="133.6" transform="rotate(-90 186.3 133.6)">GND</text>
<text x="86.9" y="146">GND</text>
<text x="183.4" y="144.7">GND</text>
<text x="116.2" y="152.9">VCC</text>
<text x="101.8" y="161.7">SN74LS07</text>
<text x="104.7" y="159.3">U1D</text>
<text x="119.9" y="159.7">R25</text>
<text x="136.4" y="160.4">DS2401+</text>
<text x="139" y="158">U30</text>
<text x="119.9" y="162.1">4.7kQ</text>
<text x="135.1" y="167.2">DATA</text>
<text x="135.1" y="164.7">NC</text>
<text x="122.3" y="169.8">GND</text>
<text x="135.1" y="169.8">GND</text>
<text x="20.9" y="174.5">VCC</text>
<text x="25.8" y="181.3">C28</text>
<text x="25.8" y="183.7">0.1u</text>
<text x="34.7" y="181.3">C29</text>
<text x="34.7" y="183.7">0.1u</text>
<text x="43.6" y="181.3">C30</text>
<text x="43.6" y="183.7">0.1u</text>
<text x="53.7" y="181.3">C31</text>
<text x="53.7" y="183.7">0.1u</text>
<text x="20.8" y="190.4">GND</text>
</g>
<g font-size="1.8" fill="#0000c2">
<text x="234.2" y="74">Up</text>
<text x="237.8" y="74">to</text>
<text x="240.9" y="74">4x20</text>
<text x="246.7" y="74">LCD in</text>
<text x="254.4" y="74">8-bit</text>
<text x="260.8" y="74">mode.</text>
<text x="129" y="175.4">OneWire</text>
<text x="137.7" y="175.4">Serial</text>
<text x="144.4" y="175.4">Number</text>
<text x="152.7" y="175.4">chip</text>
</g>
<g font-size=".9" fill="#840000">
<text x="242.3" y="87.1" transform="rotate(-90 242.3 87.1)">1</text>
<text x="244.1" y="88.6">2</text>
<text x="242.3" y="91.6" transform="rotate(-90 242.3 91.6)">3</text>
</g>
</svg>
